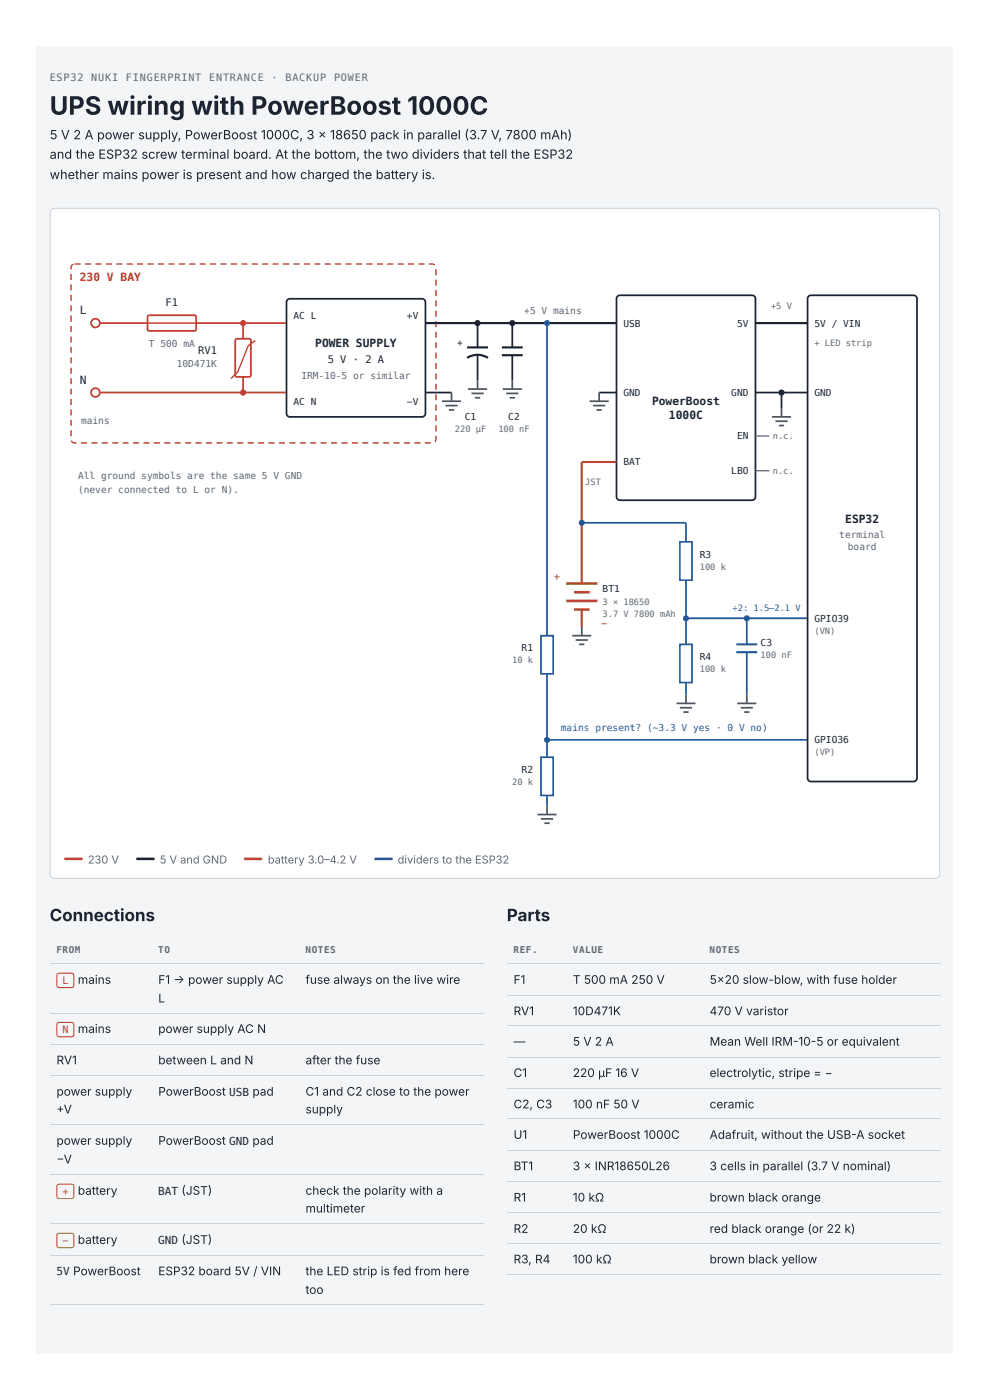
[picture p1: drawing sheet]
<svg xmlns="http://www.w3.org/2000/svg" width="210mm" height="297mm" viewBox="0 0 210 297" stroke-linecap="round" stroke-linejoin="round" font-family="sans-serif">
<path d="M7.7 9.8h194.6v277.6h-194.6z" fill="#f3f5f7"/>
<path d="M10.9 44.5l.7-.3h187a.99 .99 0 0 1 1 1v140.4a.99 .99 0 0 1-1 1h-187a.99 .99 0 0 1-1-1v-140.4z" fill="#fff"/>
<path d="M10.9 44.5l.7-.3h187a.99 .99 0 0 1 1 1v140.4a.99 .99 0 0 1-1 1h-187a.99 .99 0 0 1-1-1v-140.4z" fill="none" stroke="#c9d1da" stroke-width=".21"/>
<path d="M18.1 55.9h1.2v.3h-1.2zM20.3 55.9h1.3v.3h-1.3zM22.5 55.9h1.3v.3h-1.3zM24.7 55.9h1.3v.3h-1.3zM26.9 55.9h1.3v.3h-1.3zM29.1 55.9h1.3v.3h-1.3zM31.3 55.9h1.3v.3h-1.3zM33.5 55.9h1.3v.3h-1.3zM35.8 55.9h1.2v.3h-1.2zM38 55.9h1.3v.3h-1.3zM40.2 55.9h1.3v.3h-1.3zM42.4 55.9h1.3v.3h-1.3zM44.6 55.9h1.3v.3h-1.3zM46.8 55.9h1.3v.3h-1.3zM49 55.9h1.3v.3h-1.3zM51.2 55.9h1.3v.3h-1.3zM53.5 55.9h1.3v.3h-1.3zM55.7 55.9h1.3v.3h-1.3zM57.9 55.9h1.3v.3h-1.3zM60.1 55.9h1.3v.3h-1.3zM62.3 55.9h1.3v.3h-1.3zM64.5 55.9h1.3v.3h-1.3zM66.7 55.9h1.3v.3h-1.3zM69 55.9h1.2v.3h-1.2zM71.2 55.9h1.3v.3h-1.3zM73.4 55.9h1.3v.3h-1.3zM75.6 55.9h1.3v.3h-1.3zM77.8 55.9h1.3v.3h-1.3zM80 55.9h1.3v.3h-1.3zM82.2 55.9h1.3v.3h-1.3zM84.4 55.9h1.3v.3h-1.3zM86.7 55.9h1.2v.3h-1.2zM88.9 55.9h1.3v.3h-1.3zM91.1 55.9a1.45 1.45 0 0 1 1.3 .3l-.2 .2-.2-.2h-.9zM92.4 57.2h.3v1.3h-.3zM92.4 59.4h.3v1.3h-.3zM92.4 61.6h.3v1.3h-.3zM92.4 63.8h.3v1.3h-.3zM92.4 66h.3v1.3h-.3zM92.4 68.2h.3v1.3h-.3zM92.4 70.4h.3v1.3h-.3zM92.4 72.7h.3v1.2h-.3zM92.4 74.9h.3v1.3h-.3zM92.4 77.1h.3v1.3h-.3zM92.4 79.3h.3v1.3h-.3zM92.4 81.5h.3v1.3h-.3zM92.4 83.7h.3v1.3h-.3zM92.4 85.9h.3v1.3h-.3zM92.4 88.1h.3v1.3h-.3zM92.4 90.4h.3v1.3h-.3zM92.4 92.6h.3a1.51 1.51 0 0 1-.2 1.3l-.2-.2zM90.2 93.9h1.3v.3h-1.3zM88 93.9h1.3v.3h-1.3zM85.8 93.9h1.3v.3h-1.3zM83.6 93.9h1.3v.3h-1.3zM81.4 93.9h1.2v.3h-1.2zM79.1 93.9h1.3v.3h-1.3zM76.9 93.9h1.3v.3h-1.3zM74.7 93.9h1.3v.3h-1.3zM72.5 93.9h1.3v.3h-1.3zM70.3 93.9h1.3v.3h-1.3zM68.1 93.9h1.3v.3h-1.3zM65.9 93.9h1.3v.3h-1.3zM63.6 93.9h1.3v.3h-1.3zM61.4 93.9h1.3v.3h-1.3zM59.2 93.9h1.3v.3h-1.3zM57 93.9h1.3v.3h-1.3zM54.8 93.9h1.3v.3h-1.3zM52.6 93.9h1.3v.3h-1.3zM50.4 93.9h1.3v.3h-1.3zM48.2 93.9h1.2v.3h-1.2zM45.9 93.9h1.3v.3h-1.3zM43.7 93.9h1.3v.3h-1.3zM41.5 93.9h1.3v.3h-1.3zM39.3 93.9h1.3v.3h-1.3zM37.1 93.9h1.3v.3h-1.3zM34.9 93.9h1.3v.3h-1.3zM32.7 93.9h1.3v.3h-1.3zM30.5 93.9h1.2v.3h-1.2zM28.2 93.9h1.3v.3h-1.3zM26 93.9h1.3v.3h-1.3zM23.8 93.9h1.3v.3h-1.3zM21.6 93.9h1.3v.3h-1.3zM19.4 93.9h1.3v.3h-1.3zM17.2 93.9h1.3v.3h-1.3zM15 93.6l.3-.1a.75 .75 0 0 0 1 .4v.3a1.02 1.02 0 0 1-1.3-.6zM15 91.4h.2v1.3h-.2zM15 89.2h.2v1.3h-.2zM15 86.9h.2v1.3h-.2zM15 84.7h.2v1.3h-.2zM15 82.5h.2v1.3h-.2zM15 80.3h.2v1.3h-.2zM15 78.1h.2v1.3h-.2zM15 75.9h.2v1.3h-.2zM15 73.7h.2v1.3h-.2zM15 71.5h.2v1.2h-.2zM15 69.2h.2v1.3h-.2zM15 67h.2v1.3h-.2zM15 64.8h.2v1.3h-.2zM15 62.6h.2v1.3h-.2zM15 60.4h.2v1.3h-.2zM15 58.2h.2v1.3h-.2zM15.3 56.1l.2-.1 .1 .3a.77 .77 0 0 0-.4 1h-.2a1.11 1.11 0 0 1 .3-1.2zM15.8 55.9h1.3v.3h-1.3z" fill="#c0392b"/>
<circle cx="20.3" cy="68.6" r=".92" fill="#fff"/>
<circle cx="20.3" cy="68.6" r=".92" fill="none" stroke="#c0392b" stroke-width=".37"/>
<circle cx="20.3" cy="83.4" r=".92" fill="#fff"/>
<g fill="none" stroke="#c0392b" stroke-width=".37">
<path d="M21.2 68.6h10.1"/>
<circle cx="20.3" cy="83.4" r=".92"/>
</g>
<path d="M31.4 67.1l10-.1 .3 .3v2.7l-.4 .3h-9.7l-.3-.4z" fill="#fff"/>
<path d="M31.4 67.1l10-.1 .3 .3v2.7l-.4 .3h-9.7l-.3-.4zM41.7 68.6h19.1M21.2 83.4h39.6" fill="none" stroke="#c0392b" stroke-width=".37"/>
<path d="M31.3 68.6h10.4" fill="none" stroke="#c0392b" stroke-width=".28"/>
<g fill="#c0392b">
<circle cx="51.6" cy="68.6" r=".65"/>
<circle cx="51.6" cy="83.4" r=".65"/>
</g>
<path d="M51.6 68.6v3.3" fill="none" stroke="#c0392b" stroke-width=".37"/>
<path d="M50.1 72l2.8-.1 .3 .3 .1 7.5-.3 .3-2.7 .1-.3-.3z" fill="#fff"/>
<path d="M50.1 72l2.8-.1 .3 .3 .1 7.5-.3 .3-2.7 .1-.3-.3zM51.6 80.1v3.3" fill="none" stroke="#c0392b" stroke-width=".37"/>
<path d="M54.2 72.3l-1.5 1.1-2.2 5.5-1.5 1.5" fill="none" stroke="#c0392b" stroke-width=".28"/>
<path d="M61.1 63.7l.5-.2h28a.74 .74 0 0 1 .7 .7v23.6a.74 .74 0 0 1-.7 .7h-28a.74 .74 0 0 1-.8-.7v-23.6z" fill="#fff"/>
<path d="M61.1 63.7l.5-.2h28a.74 .74 0 0 1 .7 .7v23.6a.74 .74 0 0 1-.7 .7h-28a.74 .74 0 0 1-.8-.7v-23.6zM90.3 83.4h5.6" fill="none" stroke="#1b2430" stroke-width=".37"/>
<path d="M90.3 68.6h40.6" fill="none" stroke="#1b2430" stroke-width=".46"/>
<path d="M93.8 85.2h4.1M94.6 86.1h2.6M95.3 87.1h1.1M95.9 83.4v1.8" fill="none" stroke="#4a5562" stroke-width=".37"/>
<circle cx="101.4" cy="68.6" r=".65" fill="#1b2430"/>
<path d="M101.4 68.6v5.2M101.4 75.4v5.4" fill="none" stroke="#1b2430" stroke-width=".37"/>
<path d="M99.2 76a4.1 4.1 0 0 1 4.4 0M99.2 73.8h4.4" fill="none" stroke="#1b2430" stroke-width=".46"/>
<path d="M99.4 82.6h4M100.1 83.6h2.6M100.9 84.5h1.1M101.4 80.8v1.8" fill="none" stroke="#4a5562" stroke-width=".37"/>
<circle cx="108.8" cy="68.6" r=".65" fill="#1b2430"/>
<path d="M108.8 68.6v5.2M108.8 75.4v5.4" fill="none" stroke="#1b2430" stroke-width=".37"/>
<path d="M106.6 73.8h4.4M106.6 75.4h4.4" fill="none" stroke="#1b2430" stroke-width=".46"/>
<path d="M106.8 82.6h4M107.5 83.6h2.6M108.2 84.5h1.1M108.8 80.8v1.8" fill="none" stroke="#4a5562" stroke-width=".37"/>
<circle cx="116.2" cy="68.6" r=".65" fill="#1f5fa8"/>
<path d="M116.2 68.6v66.4" fill="none" stroke="#1f5fa8" stroke-width=".37"/>
<path d="M131.1 62.9l.6-.2h28a.74 .74 0 0 1 .7 .8v42a.74 .74 0 0 1-.7 .7h-28a.74 .74 0 0 1-.8-.7v-42z" fill="#fff"/>
<path d="M131.1 62.9l.6-.2h28a.74 .74 0 0 1 .7 .8v42a.74 .74 0 0 1-.7 .7h-28a.74 .74 0 0 1-.8-.7v-42zM127.2 83.4h3.7" fill="none" stroke="#1b2430" stroke-width=".37"/>
<path d="M160.4 92.6h3M160.4 100h3" fill="none" stroke="#5c6876" stroke-width=".28"/>
<path d="M125.2 85.2h4.1M125.9 86.1h2.6M126.7 87.1h1.1M127.2 83.4v1.8M121.5 135h4.1M122.2 135.9h2.6M123 136.9h1.1M123.5 133.2v1.8" fill="none" stroke="#4a5562" stroke-width=".37"/>
<path d="M130.9 98.1h-7.4v25.8M123.5 129.5v3.7" fill="none" stroke="#b8730a" stroke-width=".46"/>
<path d="M120.2 123.9h6.7M120.2 127.6h6.7M121.9 125.8h3.3M121.9 129.5h3.3" fill="none" stroke="#b8730a" stroke-width=".55"/>
<circle cx="123.5" cy="111" r=".65" fill="#1f5fa8"/>
<path d="M123.5 111h22.2v4.1" fill="none" stroke="#1f5fa8" stroke-width=".37"/>
<path d="M144.4 115.1h2.6v8.1h-2.6z" fill="#fff"/>
<path d="M144.4 115.1h2.6v8.1h-2.6zM145.7 123.2v13.7" fill="none" stroke="#1f5fa8" stroke-width=".37"/>
<circle cx="145.7" cy="131.3" r=".65" fill="#1f5fa8"/>
<path d="M144.4 136.9h2.6v8.1h-2.6z" fill="#fff"/>
<path d="M144.4 136.9h2.6v8.1h-2.6zM145.7 145v2.6" fill="none" stroke="#1f5fa8" stroke-width=".37"/>
<path d="M143.6 149.4h4.1M144.4 150.3h2.6M145.1 151.2h1.1M145.7 147.6v1.8" fill="none" stroke="#4a5562" stroke-width=".37"/>
<circle cx="158.6" cy="131.3" r=".65" fill="#1f5fa8"/>
<path d="M145.7 131.3h25.8M158.6 131.3v5.6M158.6 138.5v9.1" fill="none" stroke="#1f5fa8" stroke-width=".37"/>
<path d="M156.4 136.9h4.4M156.4 138.5h4.4" fill="none" stroke="#1f5fa8" stroke-width=".46"/>
<path d="M156.5 149.4h4.1M157.3 150.3h2.6M158 151.2h1.1M158.6 147.6v1.8" fill="none" stroke="#4a5562" stroke-width=".37"/>
<path d="M114.9 135h2.6v8.1h-2.6z" fill="#fff"/>
<path d="M114.9 135h2.6v8.1h-2.6zM116.2 143.1v17.7" fill="none" stroke="#1f5fa8" stroke-width=".37"/>
<circle cx="116.2" cy="157.1" r=".65" fill="#1f5fa8"/>
<path d="M114.9 160.8h2.6v8.1h-2.6z" fill="#fff"/>
<path d="M116.2 157.1h55.3M114.9 160.8h2.6v8.1h-2.6zM116.2 168.9v2.3" fill="none" stroke="#1f5fa8" stroke-width=".37"/>
<path d="M114.1 173h4.1M114.9 173.9h2.6M115.6 174.8h1.1M116.2 171.2v1.8" fill="none" stroke="#4a5562" stroke-width=".37"/>
<path d="M160.4 68.6h11.1" fill="none" stroke="#1b2430" stroke-width=".46"/>
<path d="M160.4 83.4h11.1" fill="none" stroke="#1b2430" stroke-width=".37"/>
<circle cx="166" cy="83.4" r=".65" fill="#1b2430"/>
<path d="M166 83.4v3.3" fill="none" stroke="#1b2430" stroke-width=".37"/>
<path d="M163.9 88.5h4.1M164.7 89.5h2.5M165.4 90.4h1.1M166 86.7v1.8" fill="none" stroke="#4a5562" stroke-width=".37"/>
<path d="M171.7 62.9l.5-.2h21.8a.74 .74 0 0 1 .7 .8v101.8a.74 .74 0 0 1-.7 .7h-21.8a.74 .74 0 0 1-.7-.7v-101.8z" fill="#fff"/>
<path d="M171.7 62.9l.5-.2h21.8a.74 .74 0 0 1 .7 .8v101.8a.74 .74 0 0 1-.7 .7h-21.8a.74 .74 0 0 1-.7-.7v-101.8z" fill="none" stroke="#1b2430" stroke-width=".37"/>
<path d="M13.7 182.2l3.6-.1a.27 .27 0 0 1 .3 .3 .27 .27 0 0 1-.3 .3h-3.4l-.3-.2z" fill="#c0392b"/>
<path d="M29 182.2l3.6-.1a.27 .27 0 0 1 .3 .3 .27 .27 0 0 1-.3 .3h-3.4l-.3-.2z" fill="#1b2430"/>
<path d="M51.8 182.2l3.6-.1a.27 .27 0 0 1 .3 .3 .27 .27 0 0 1-.3 .3h-3.4l-.2-.2z" fill="#b8730a"/>
<path d="M79.5 182.2l3.6-.1a.27 .27 0 0 1 .3 .3 .27 .27 0 0 1-.3 .3h-3.4l-.2-.2z" fill="#1f5fa8"/>
<g fill="none" stroke="#c9d1da" stroke-width=".21">
<path d="M10.6 204.7h92.1M10.6 215.2h92.1M107.7 204.7h91.9M107.7 211.4h91.9M107.7 217.9h91.9M10.6 221.8h92.1M10.6 228.5h92.1M10.6 238.9h92.1M107.7 224.5h91.9M107.7 231.2h91.9M107.7 237.7h91.9M10.6 249.5h92.1"/>
<path d="M10.6 260h92.1M107.7 244.3h91.9M107.7 251h91.9M107.7 257.6h91.9M10.6 266.6h92.1M10.6 277.1h92.1M107.7 264.1h91.9M107.7 270.8h91.9"/>
</g>
<path d="M12.2 206.8l.3-.1 3 .1 .2 .4-.1 2.4-.4 .2-2.9-.1-.2-.4v-2.1zM12.2 217.3l.3-.2 3 .1 .2 .4-.1 2.4-.4 .2-2.9-.1-.2-.3v-2.2z" fill="none" stroke="#c0392b" stroke-width=".21"/>
<path d="M12.2 251.6l.3-.1 3 .1 .2 .4-.1 2.4-.4 .2-2.9-.1-.2-.4v-2.1zM12.2 262.1l.3-.2 3 .1 .2 .4-.1 2.4-.4 .2-2.9-.1-.2-.3v-2.2z" fill="none" stroke="#b8730a" stroke-width=".21"/>
<text font-size="5.4" fill="#1b2430" x="10.6" y="24.4">UPS wiring with PowerBoost 1000C</text>
<g font-size="3.6" fill="#1b2430">
<text x="10.6" y="195.6">Connections</text>
<text x="107.6" y="195.6">Parts</text>
</g>
<g font-size="2.7" fill="#1b2430">
<text x="10.6" y="29.6">5 V 2 A power supply, PowerBoost 1000C, 3 × 18650 pack in parallel (3.7 V, 7800 mAh)</text>
<text x="10.6" y="33.7">and the ESP32 screw terminal board. At the bottom, the two dividers that tell the ESP32</text>
<text x="10.6" y="38">whether mains power is present and how charged the battery is.</text>
</g>
<g font-size="2.5" fill="#1b2430">
<text x="16.5" y="209">mains</text>
<text x="33.6" y="209">F1 → power supply AC</text>
<text x="64.9" y="209">fuse always on the live wire</text>
<text x="109.1" y="209">F1</text>
<text x="121.6" y="209">T 500 mA 250 V</text>
<text x="150.7" y="209">5× 20 slow-blow, with fuse holder</text>
<text x="33.6" y="212.9">L</text>
<text x="109.1" y="215.6">RV1</text>
<text x="121.6" y="215.6">10D471K</text>
<text x="150.7" y="215.6">470 V varistor</text>
<text x="16.5" y="219.4">mains</text>
<text x="33.6" y="219.4">power supply AC N</text>
<text x="12" y="226">RV1</text>
<text x="33.6" y="226">between L and N</text>
<text x="64.9" y="226">after the fuse</text>
<text x="109.1" y="222.1">—</text>
<text x="121.6" y="222.1">5 V 2 A</text>
<text x="150.7" y="222.1">Mean Well IRM-10-5 or equivalent</text>
<text x="12" y="232.7">power supply</text>
<text x="33.6" y="232.7">PowerBoost USB pad</text>
<text x="64.9" y="232.7">C1 and C2 close to the power</text>
<text x="109.1" y="228.7">C1</text>
<text x="121.6" y="228.7">220 µF 16 V</text>
<text x="150.7" y="228.7">electrolytic, stripe = −</text>
<text x="12" y="236.5">+V</text>
<text x="64.9" y="236.5">supply</text>
<text x="109.1" y="235.4">C2, C3</text>
<text x="121.6" y="235.4">100 nF 50 V</text>
<text x="150.7" y="235.4">ceramic</text>
<text x="12" y="243.1">power supply</text>
<text x="33.6" y="243.1">PowerBoost GND pad</text>
<text x="109.1" y="241.9">U1</text>
<text x="121.6" y="241.9">PowerBoost 1000C</text>
<text x="150.7" y="241.9">Adafruit, without the USB-A socket</text>
<text x="12" y="247.1">−V</text>
<text x="109.1" y="248.5">BT1</text>
<text x="121.6" y="248.5">3 × INR18650L26</text>
<text x="150.7" y="248.5">3 cells in parallel (3.7 V nominal)</text>
<text x="16.5" y="253.8">battery</text>
<text x="64.9" y="253.8">check the polarity with a</text>
<text x="64.9" y="257.5">multimeter</text>
<text x="109.1" y="255.2">R1</text>
<text x="121.6" y="255.2">10 kΩ</text>
<text x="150.7" y="255.2">brown black orange</text>
<text x="109.1" y="261.9">R2</text>
<text x="121.6" y="261.9">20 kΩ</text>
<text x="150.7" y="261.9">red black orange (or 22 k)</text>
<text x="16.5" y="264.2">battery</text>
<text x="109.1" y="268.3">R3, R4</text>
<text x="121.6" y="268.3">100 kΩ</text>
<text x="150.7" y="268.3">brown black yellow</text>
<text x="33.6" y="270.8">ESP32 board 5V / VIN</text>
<text x="64.9" y="270.8">the LED strip is fed from here</text>
<text x="64.9" y="274.8">too</text>
</g>
<text font-size="2.4" fill="#c0392b" x="16.9" y="59.8">230 V BAY</text>
<g font-size="2.4" fill="#1b2430">
<text x="17" y="66.8">L</text>
<text x="66.9" y="73.8">POWER SUPPLY</text>
<text x="17" y="81.5">N</text>
<text x="138.5" y="86">PowerBoost</text>
<text x="142.1" y="89.1">1000C</text>
<text x="179.5" y="111">ESP32</text>
</g>
<g font-size="2.3" fill="#5c6876">
<text x="18.6" y="183.4">230 V</text>
<text x="33.9" y="183.4">5 V and GND</text>
<text x="56.9" y="183.4">battery 3.0–4.2 V</text>
<text x="84.4" y="183.4">dividers to the ESP32</text>
</g>
<g font-size="2.3" fill="#1b2430">
<text x="33.6" y="253.8">BAT (JST)</text>
<text x="33.6" y="264.2">GND (JST)</text>
<text x="12" y="270.8">5V PowerBoost</text>
</g>
<g font-size="2.2" fill="#5c6876">
<text x="10.6" y="17.2">ESP32</text>
<text x="19.4" y="17.2">NUKI</text>
<text x="26.7" y="17.2">FINGERPRINT</text>
<text x="44.4" y="17.2">ENTRANCE</text>
<text x="57.7" y="17.2">·</text>
<text x="60.6" y="17.2">BACKUP</text>
<text x="70.9" y="17.2">POWER</text>
</g>
<g font-size="2.2" fill="#1b2430">
<text x="35.2" y="64.9">F1</text>
<text x="42.1" y="75.3">RV1</text>
<text x="69.6" y="77.1">5 V · 2 A</text>
</g>
<g font-size="2.2" fill="#b8730a">
<text x="117.6" y="123.2">+</text>
<text x="127.6" y="133.2">−</text>
<text x="13.3" y="253.8">+</text>
<text x="13.3" y="264.2">−</text>
</g>
<g font-size="2.2" fill="#c0392b">
<text x="13.3" y="209">L</text>
<text x="13.3" y="219.4">N</text>
</g>
<g font-size="2" fill="#1b2430">
<text x="62.3" y="67.7">AC L</text>
<text x="86.4" y="67.7">+V</text>
<text x="132.4" y="69.4">USB</text>
<text x="156.5" y="69.4">5V</text>
<text x="173" y="69.4">5V / VIN</text>
<text x="97" y="73.4">+</text>
<text x="62.3" y="86">AC N</text>
<text x="86.4" y="86">−V</text>
<text x="98.7" y="89.3">C1</text>
<text x="107.9" y="89.3">C2</text>
<text x="132.4" y="84.1">GND</text>
<text x="155.3" y="84.1">GND</text>
<text x="173" y="84.1">GND</text>
<text x="156.5" y="93.3">EN</text>
<text x="132.4" y="98.9">BAT</text>
<text x="155.3" y="100.7">LBO</text>
<text x="148.6" y="118.4">R3</text>
<text x="128" y="125.8">BT1</text>
<text x="161.5" y="137.2">C3</text>
<text x="173" y="132.1">GPIO39</text>
<text x="110.8" y="138.3">R1</text>
<text x="148.6" y="140.2">R4</text>
<text x="173" y="157.9">GPIO36</text>
<text x="110.8" y="164.1">R2</text>
</g>
<g font-size="2" fill="#5c6876">
<text x="111.3" y="66.8">+5 V mains</text>
<text x="31.6" y="73.8">T 500 mA</text>
<text x="37.5" y="78">10D471K</text>
<text x="64" y="80.4">IRM-10-5 or similar</text>
<text x="17.2" y="90">mains</text>
<text x="16.6" y="101.8">All ground symbols are the same 5 V GND</text>
<text x="16.6" y="104.8">(never connected to L or N).</text>
<text x="178.2" y="114.2">terminal</text>
<text x="180.1" y="116.8">board</text>
<text x="12" y="202.5">FROM</text>
<text x="33.6" y="202.5">TO</text>
<text x="64.9" y="202.5">NOTES</text>
<text x="109.1" y="202.5">REF.</text>
<text x="121.6" y="202.5">VALUE</text>
<text x="150.7" y="202.5">NOTES</text>
</g>
<text font-size="2" fill="#1f5fa8" x="119.1" y="155.3">mains present? (~3.3 V yes · 0 V no)</text>
<g font-size="1.8" fill="#5c6876">
<text x="163.7" y="65.7">+5 V</text>
<text x="173" y="73.4">+ LED strip</text>
<text x="96.6" y="91.9">220 µF</text>
<text x="105.8" y="91.9">100 nF</text>
<text x="164.1" y="93.3">n.c.</text>
<text x="164.1" y="100.7">n.c.</text>
<text x="124.3" y="102.9">JST</text>
<text x="148.6" y="121">100 k</text>
<text x="128" y="128.6">3 × 18650</text>
<text x="128" y="131">3.7 V 7800 mAh</text>
<text x="173" y="134.6">(VN)</text>
<text x="108.8" y="140.9">10 k</text>
<text x="148.6" y="142.8">100 k</text>
<text x="161.5" y="139.8">100 nF</text>
<text x="173" y="160.5">(VP)</text>
<text x="108.8" y="166.7">20 k</text>
</g>
<text font-size="1.8" fill="#1f5fa8" x="155.6" y="129.8">÷2: 1.5–2.1 V</text>
</svg>
